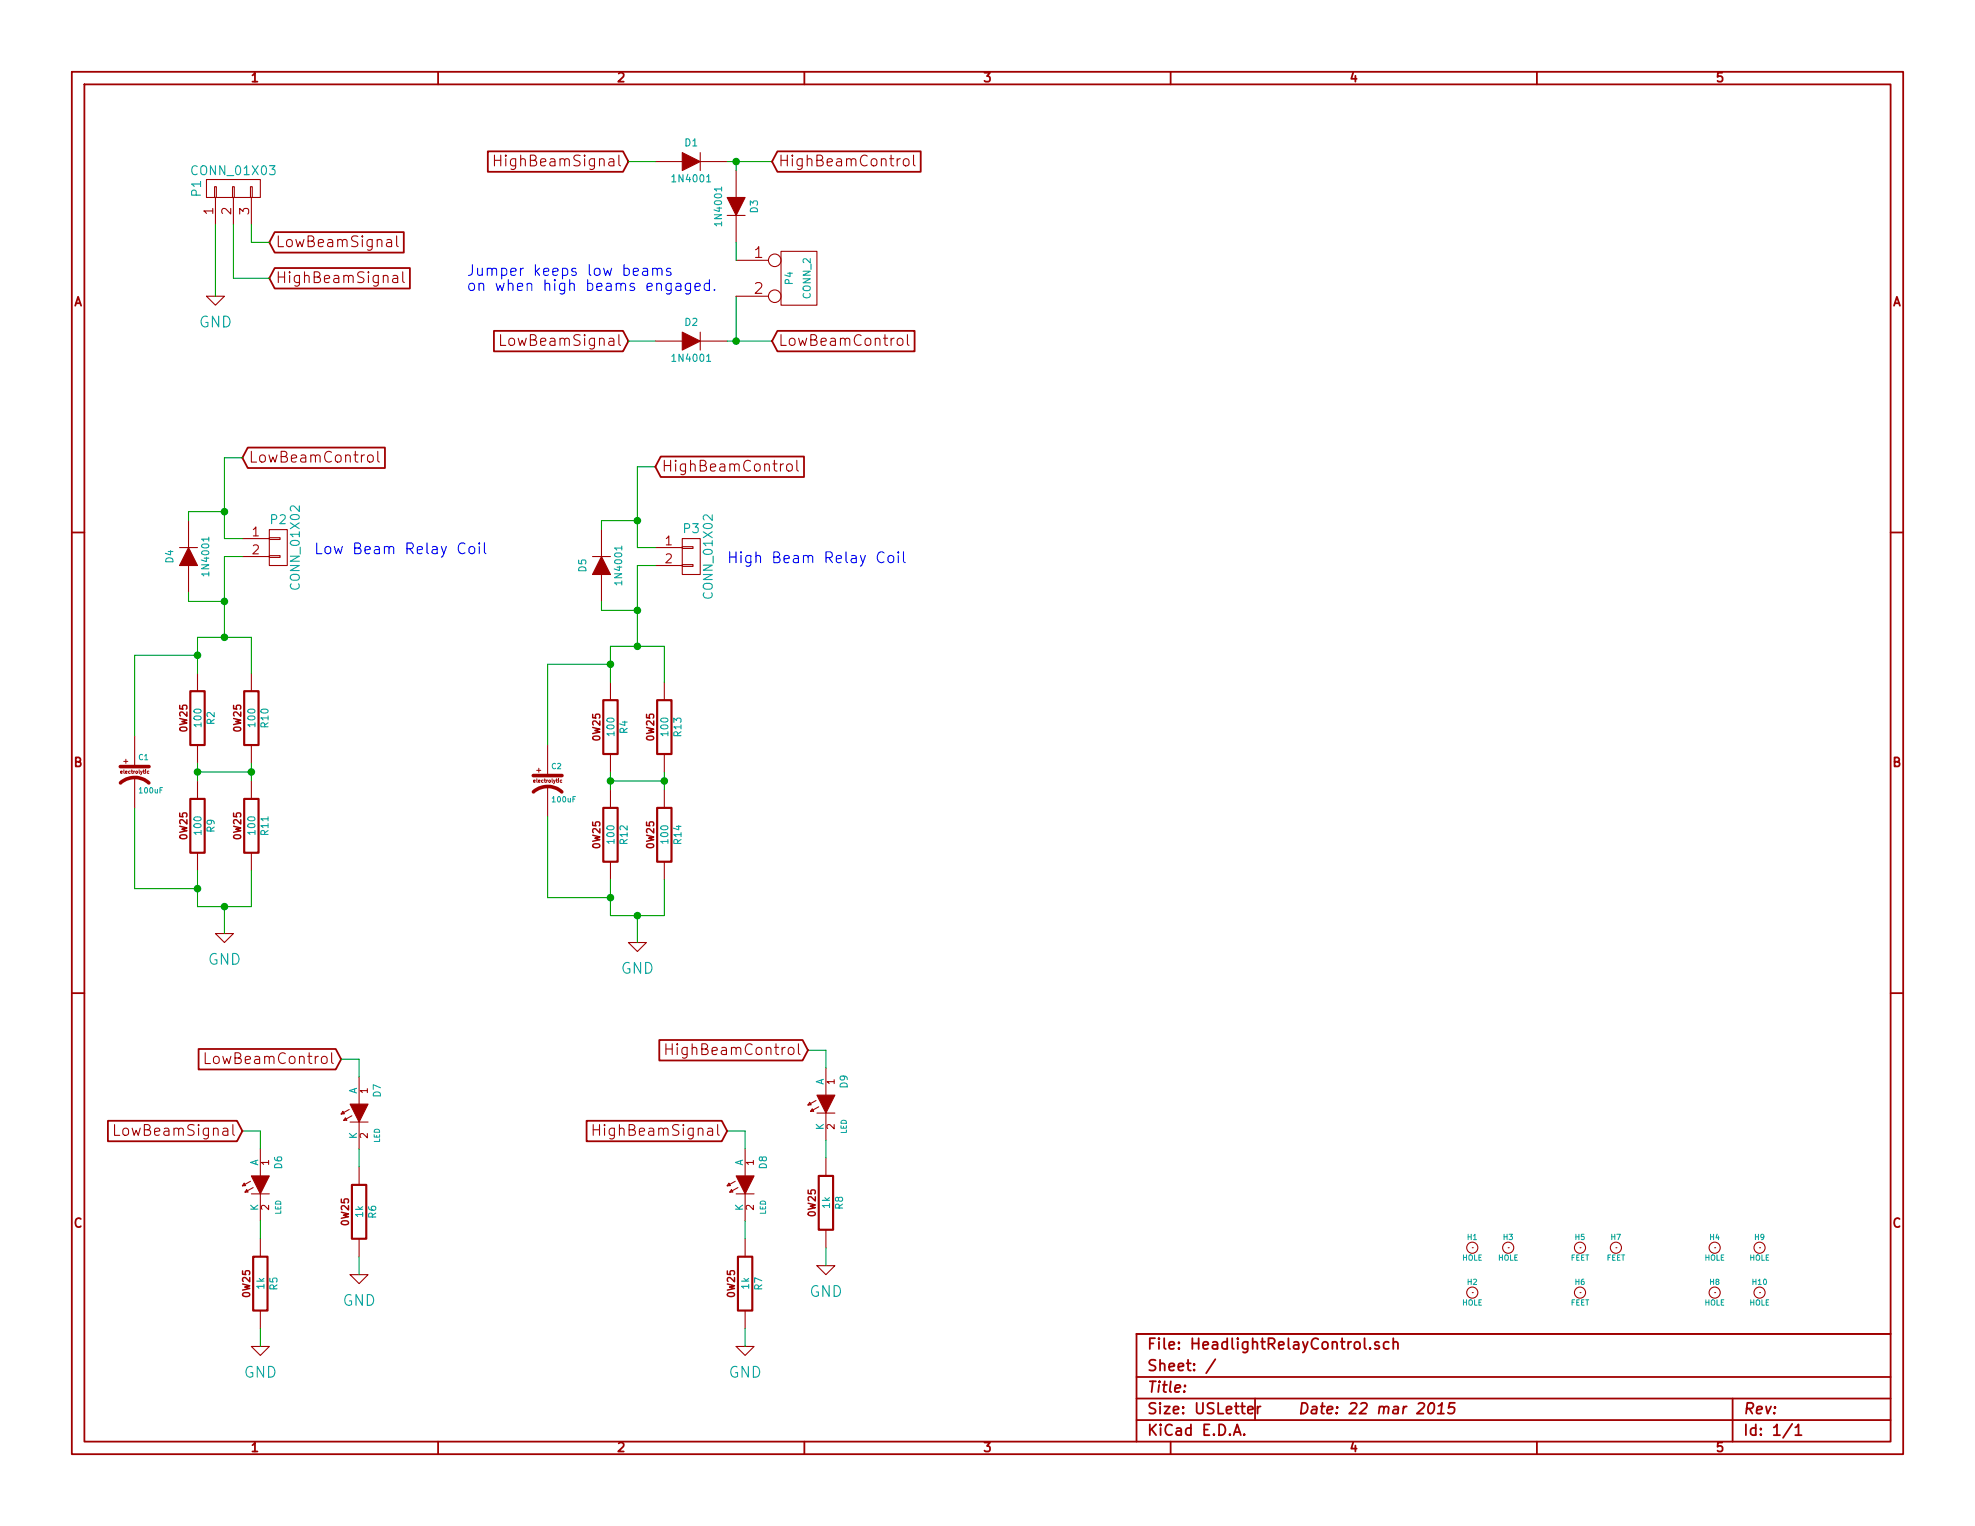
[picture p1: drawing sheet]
<svg xmlns="http://www.w3.org/2000/svg" width="279mm" height="216mm" viewBox="0 0 279 216" stroke-linecap="round" stroke-linejoin="round" font-family="sans-serif">
<g fill="none" stroke="#a00000" stroke-width=".25">
<path d="M10.2 10.2h259v195.5h-259zM11.9 11.9h255.6v192.1h-255.6zM62 10.2v1.7M113.8 10.2v1.7M165.6 10.2v1.7M217.4 10.2v1.7M38.9 32.8h18.2v2.9h-18.2l-.8-1.4zM38.9 37.9h19.1v2.9h-19.1l-.8-1.4zM69 21.4h19.1l.8 1.5-.8 1.4h-19.1zM110 21.4h20.3v2.9h-20.3l-.8-1.4zM69.9 46.8h18.2l.8 1.5-.8 1.4h-18.2zM110 46.8h19.4v2.9h-19.4l-.8-1.4z"/>
<path d="M10.2 75.3h1.7M35.1 63.3h19.4v2.9h-19.4l-.8-1.4zM93.5 64.6h20.2v2.9h-20.2l-.8-1.5zM267.5 75.3h1.7M10.2 140.5h1.7M15.3 158.6h18.2l.8 1.4-.8 1.5h-18.2zM28.1 148.4h19.4l.8 1.5-.8 1.4h-19.4zM83 158.6h19.1l.8 1.4-.8 1.5h-19.1zM93.3 147.1h20.2l.8 1.5-.8 1.4h-20.2zM267.5 140.5h1.7M160.8 194.8h106.7M160.8 197.9h106.7"/>
<path d="M167.6 196l.1 .1-.1 .1v-.1v-.1v.2M171.9 192.3l-1.3 2M176.5 199.5l.8-.1-.1-.3-.4-.1-.3 .2 .1 .7 .2 .1 .4-.1M177.5 197.9v3M177.9 199v1M178.3 199l-.2 .1-.2 .2M193 189.3v1.4l.3 .2M193.8 190.7l.1 .1-.1 .1v-.1v-.1v.2M195.1 189.9l-.4-.1-.2 .3 .1 .2 .5 .1v.2v.2l-.2 .1-.4-.1M196.5 189.9a.48 .48 0 0 0-.7 .1l-.1 .6a.48 .48 0 0 0 .8 .2M197.1 190a.38 .38 0 0 1 .7 .1v.8M197.1 189.3v1.6"/>
<path d="M202.3 198.6a.35 .35 0 0 1 .3-.1 .35 .35 0 0 1 .3 .3 .87 .87 0 0 1-.6 1.2l-.1-.1a1.14 1.14 0 0 1 .1-1.3zM203.4 200h.9M203.5 198.9l.5-.4-.2 1.5M205.8 198.5h-.7l-.2 .7 .3-.1h.5l.1 .3-.2 .5a.62 .62 0 0 1-.8 0M245.1 197.9v6.1M267.5 188.7h-106.7v15.3M62 204v1.7M113.8 204v1.7M160.8 200.9h106.7M165.6 204v1.7M174.5 203l.5-1.5 .5 1.5M174.7 202.6h.7"/>
<path d="M176 202.9l.1 .1h-.1h-.1l.1-.1v.1M217.4 204v1.7M253.5 201.4l-1.3 2M254 202l.4-.5v1.5M254 203h.9"/>
</g>
<g fill="none" stroke="#a00000" stroke-width=".15">
<path d="M29.2 25.4h7.6v2.5h-7.6zM30.4 26.4h.2v1.5h-.2zM30.5 27.9v3.9M32.9 26.4h.2v1.5h-.2zM33 27.9v3.9M35.4 26.4h.3v1.5h-.3zM35.6 27.9v3.9M54.7 34l.2-.1 .4 .1 .1 .9M55.4 34.3h-.5a.3 .3 0 0 0-.2 .3 .3 .3 0 0 0 .2 .3l.5-.1M55.6 39h.2h.4l.1 1M56.1 33.4v1.3l.2 .2M56.3 39.3l-.5 .1a.3 .3 0 0 0-.3 .3 .3 .3 0 0 0 .3 .3l.5-.1"/>
<path d="M57 38.5v1.3l.2 .2M70 21.9v1.6M70 22.7h.8M87.6 21.9v1.4l.2 .2M92.7 22.9h3.8M99.1 21.6v2.5M99.1 22.9h3.8M102.9 30.5h2.5M104.1 24.1v3.8M104.1 30.5v3.8M104.1 36.8h4.6M110.5 35.6h5.1v7.6h-5.1z"/>
<path d="M127.9 22.5a.42 .42 0 0 1 .7 .3v.4a.43 .43 0 0 1-.4 .3 .43 .43 0 0 1-.4-.3v-.4zM129.2 21.9v1.4l.3 .2M29.2 41.9h2.5l-1.2 1.3zM70.8 47.3v1.6h.8M87.6 47.3v1.4l.2 .2M92.7 48.3h3.8M99.1 47v2.5M99.1 48.3h3.8M104.1 41.9h4.6M127 48a.42 .42 0 0 1 .4-.1 .42 .42 0 0 1 .3 .3v.4a.43 .43 0 0 1-.4 .3 .43 .43 0 0 1-.4-.3zM128.4 47.3v1.4l.2 .2M25.4 77.5h2.5"/>
<path d="M26.7 73.7v3.8M34.3 76.2h3.8M34.3 78.7h3.8M38.1 78.6h1.5v.3h-1.5zM38.1 76.1h1.5v.2h-1.5zM38.1 74.9h2.5v5.1h-2.5zM52.1 64.5a.42 .42 0 0 1 .4-.1 .42 .42 0 0 1 .3 .3v.4a.43 .43 0 0 1-.4 .3 .43 .43 0 0 1-.4-.3zM53.4 63.9v1.3l.3 .2M83.8 78.7h2.6M85.1 74.9v3.8M92.7 77.5h3.8M96.5 79.9h1.5v.2h-1.5z"/>
<path d="M96.5 77.3h1.5v.3h-1.5zM96.5 76.2h2.6v5.1h-2.6zM111.4 65.8a.42 .42 0 0 1 .4-.2 .42 .42 0 0 1 .3 .3v.5a.43 .43 0 0 1-.4 .3 .43 .43 0 0 1-.4-.3zM112.7 65.1v1.3l.3 .2M26.7 80v3.8M27.9 95.3v2.5M35.6 95.3v2.5M85.1 81.3v3.8M86.4 96.5v2.6M92.7 80h3.8M94 96.5v2.6M19 104.1v4.4"/>
<path d="M19 110v4.3M27.9 105.4v2.6M27.9 110.5v2.5M35.6 105.4v2.6M35.6 110.5v2.5M77.5 105.4v4.3M77.5 111.3v4.3M86.4 106.7v2.5M86.4 111.8v2.5M94 106.7v2.5M94 111.8v2.5M27.9 120.7v2.5"/>
<path d="M30.5 132.1h2.5l-1.3 1.3zM35.6 120.7v2.5M86.4 121.9v2.6M88.9 133.4h2.5l-1.2 1.2zM94 121.9v2.6M16.2 159.1v1.5h.7M29 148.9v1.6h.8M32.9 159.1v1.3l.3 .2M46.9 148.9v1.4l.2 .2M48.5 157.2l.2 .4h-.4zM48.9 158.1l.2 .4h-.5zM49.4 157l-1.1 .6"/>
<path d="M49.5 158.8h2.6M49.8 157.9l-1.2 .6M50.8 152.4v3.8M50.8 158.8v3.8M83.9 159.1v1.5M83.9 159.8h.9M94.2 147.7v1.5M94.2 148.4h.9M101.5 159.1v1.3l.3 .2M113 147.7v1.3l.2 .2M114.9 156.9l.2 .3h-.4zM115.4 155.7l-1.1 .6 .3-.3 .2 .3h-.5"/>
<path d="M115.6 157.5h2.5M115.8 156.6l-1.1 .6M116.8 151.1v3.8M116.8 157.5v3.8M34.5 167.4l.2 .3-.4 .1zM34.9 168.3l.2 .4h-.4zM35.4 167.1l-1.1 .7M35.6 168.9h2.5M35.8 168l-1.1 .7M36.8 162.6v3.8M36.8 168.9v3.8M36.8 175.3v2.5"/>
<path d="M50.8 165.1v2.5M50.8 175.3v2.5M103.1 167.4l.2 .3-.4 .1zM103.5 168.3l.2 .4h-.4zM104 167.1l-1.1 .7M104.1 168.9h2.6M104.4 168l-1.1 .7M105.4 162.6v3.8M105.4 168.9v3.8M105.4 175.3v2.5M115.6 179.1h2.5l-1.3 1.2zM116.8 163.8v2.6"/>
<path d="M116.8 174v2.5M208.3 176.5h.1M213.4 176.5h.1M223.5 176.5h.1M228.6 176.5h.1M242.6 176.5h.1M248.9 176.5h.1M35.6 190.5h2.5l-1.3 1.3zM36.8 185.4v2.6M49.5 180.3h2.6l-1.3 1.3zM104.1 190.5h2.6l-1.3 1.3zM105.4 185.4v2.6"/>
<path d="M208.3 182.9h.1M223.5 182.9h.1M242.6 182.9h.1M248.9 182.9h.1"/>
<circle cx="109.6" cy="36.8" r=".89"/>
<circle cx="109.6" cy="41.9" r=".89"/>
<circle cx="208.3" cy="176.5" r=".79"/>
<circle cx="213.4" cy="176.5" r=".79"/>
<circle cx="223.5" cy="176.5" r=".79"/>
<circle cx="228.6" cy="176.5" r=".79"/>
<circle cx="242.6" cy="176.5" r=".79"/>
<circle cx="248.9" cy="176.5" r=".79"/>
<circle cx="208.3" cy="182.9" r=".79"/>
<circle cx="223.5" cy="182.9" r=".79"/>
<circle cx="242.6" cy="182.9" r=".79"/>
<circle cx="248.9" cy="182.9" r=".79"/>
</g>
<g fill="none" stroke="#00a000" stroke-width=".15">
<path d="M30.5 31.8v10.1M33 31.8v7.6h5.1M35.6 31.8v2.5h2.5M88.9 22.9h3.8M102.9 22.9h6.3M104.1 22.9v1.2M104.1 34.3v2.5M88.9 48.3h3.8M102.9 48.3h6.3M104.1 41.9v6.4M31.7 72.4h-5v1.3M34.3 64.8h-2.6v11.4h2.6"/>
<path d="M34.3 78.7h-2.6v11.5M90.2 73.7h-5.1v1.2M92.7 66h-2.5v11.5h2.5M26.7 83.8v1.3h5M27.9 95.3v-5.1h7.7v5.1M27.9 92.7h-8.9v11.4M85.1 85.1v1.3h5.1M86.4 96.5v-5.1h7.6v5.1M86.4 94h-8.9v11.4M92.7 80h-2.5v11.4M19 114.3v11.4h8.9M27.9 108v2.5"/>
<path d="M27.9 109.2h7.7M35.6 108v2.5M77.5 115.6v11.4h8.9M86.4 109.2v2.6M86.4 110.5h7.6M94 109.2v2.6M27.9 123.2v5.1h7.7v-5.1M31.7 128.3v3.8M86.4 124.5v5h7.6v-5M90.2 129.5v3.9M48.3 149.9h2.5v2.5M114.3 148.6h2.5v2.5"/>
<path d="M34.3 160h2.5v2.6M36.8 172.7v2.6M50.8 162.6v2.5M50.8 177.8v2.5M102.9 160h2.5v2.6M105.4 172.7v2.6M116.8 161.3v2.5M116.8 176.5v2.6M36.8 188v2.5M105.4 188v2.5"/>
</g>
<g fill="#a00000" stroke="#a00000" stroke-width=".15">
<path d="M96.5 21.6l2.6 1.3-2.6 1.2z"/>
<path d="M96.5 47l2.6 1.3-2.6 1.2z"/>
<path d="M102.9 27.9h2.5l-1.3 2.6z"/>
<path d="M26.7 77.5l1.2 2.5h-2.5z"/>
<path d="M85.1 78.7l1.3 2.6h-2.6z"/>
<path d="M49.5 156.2h2.6l-1.3 2.6z"/>
<path d="M115.6 154.9h2.5l-1.3 2.6z"/>
<path d="M35.6 166.4h2.5l-1.3 2.5z"/>
<path d="M104.1 166.4h2.6l-1.3 2.5z"/>
</g>
<path d="M100 25.7h.5M102.1 26.5v.5M100 51.1h.5M29.5 76v.6M88 77.3v.5" fill="none" stroke="#00a0a0" stroke-width=".15"/>
<g fill="#00a000" stroke="#00a000" stroke-width=".25">
<circle cx="104.1" cy="22.9" r=".41"/>
<circle cx="104.1" cy="48.3" r=".41"/>
<circle cx="31.7" cy="72.4" r=".41"/>
<circle cx="31.7" cy="85.1" r=".41"/>
<circle cx="90.2" cy="73.7" r=".41"/>
<circle cx="90.2" cy="86.4" r=".41"/>
<circle cx="31.7" cy="90.2" r=".41"/>
<circle cx="27.9" cy="92.7" r=".41"/>
<circle cx="27.9" cy="125.7" r=".41"/>
<circle cx="31.7" cy="128.3" r=".41"/>
<circle cx="86.4" cy="94" r=".41"/>
<circle cx="86.4" cy="127" r=".41"/>
<circle cx="90.2" cy="91.4" r=".41"/>
<circle cx="90.2" cy="129.5" r=".41"/>
<circle cx="35.6" cy="109.2" r=".41"/>
<circle cx="27.9" cy="109.2" r=".41"/>
<circle cx="94" cy="110.5" r=".41"/>
<circle cx="86.4" cy="110.5" r=".41"/>
</g>
<path d="M17 108.5h4.1M17 110.8a3 3 0 0 1 4.1 0M75.4 109.7h4.1M75.5 112a3 3 0 0 1 4 0" fill="none" stroke="#a00000" stroke-width=".51"/>
<path d="M21.1 109.1l-.3 .1 .1 .2h.2M79.5 110.4l-.3 .1 .1 .2h.2" fill="none" stroke="#a00000" stroke-width=".14"/>
<path d="M26.9 97.8h2.1v7.6h-2.1zM34.5 97.8h2.1v7.6h-2.1zM85.3 99.1h2.1v7.6h-2.1zM93 99.1h2v7.6h-2zM26.9 113h2.1v7.7h-2.1zM34.5 113h2.1v7.7h-2.1zM85.3 114.3h2.1v7.6h-2.1zM93 114.3h2v7.6h-2zM35.8 177.8h2v7.6h-2zM49.8 167.6h2v7.7h-2zM104.4 177.8h2v7.6h-2zM115.8 166.4h2.1v7.6h-2.1z" fill="none" stroke="#a00000" stroke-width=".3"/>
<g fill="none" stroke="#00f" stroke-width=".15">
<path d="M91 38l.1-.1 .4 .1 .1 1M91.6 38.3l-.5 .1a.3 .3 0 0 0-.2 .3 .3 .3 0 0 0 .2 .3l.5-.1M92.3 38.1a.38 .38 0 0 1 .7 .1v.8M92.3 37.9v1.1M93 38.2a.35 .35 0 0 1 .3-.3 .35 .35 0 0 1 .3 .3v.8M94.9 38l-.4-.1-.2 .3 .1 .2 .5 .1v.2v.2l-.2 .1-.4-.1M100.4 39.6v1.5M95.7 40.2l.1-.1 .4 .1 .1 .9M96.3 40.5h-.5a.3 .3 0 0 0-.2 .3 .3 .3 0 0 0 .2 .3l.5-.1M97.7 40.1v1.2a.43 .43 0 0 1-.7 .2M97.7 40.2a.48 .48 0 0 0-.7 0v.6a.48 .48 0 0 0 .7 .2M98.3 40.6l.8-.1-.1-.3-.4-.1-.3 .2 .1 .7 .2 .1 .4-.1"/>
<path d="M100.4 40.2a.48 .48 0 0 0-.7 0l-.1 .6a.48 .48 0 0 0 .8 .2M101.1 41v.1l-.1-.1h.1v.1M65.8 77a.63 .63 0 0 0-.8 0 .63 .63 0 0 0-.2 .7 .6 .6 0 0 0 .3 .6 .6 .6 0 0 0 .7-.1M66.4 77.5a.42 .42 0 0 1 .4-.2 .42 .42 0 0 1 .4 .3v.5a.43 .43 0 0 1-.4 .2 .43 .43 0 0 1-.5-.2zM67.8 76.8l-.1 .1 .1 .1 .1-.1-.1-.1v.2M67.8 77.3v1M68.5 76.8v1.3l.3 .2M125.1 78.2a.63 .63 0 0 0-.8 0 .63 .63 0 0 0-.2 .8 .6 .6 0 0 0 .3 .5 .6 .6 0 0 0 .7 0M125.8 78.7a.42 .42 0 0 1 .6 .2v.4a.43 .43 0 0 1-.4 .3 .43 .43 0 0 1-.4-.3v-.4zM127.1 78.1l-.1 .1h.1h.1l-.1-.1v.1M127.1 78.6v1M127.8 78.1v1.3l.2 .2"/>
</g>
<g font-size="2.1" fill="#a00000">
<text x="71.1" y="23.6">HighBeamSignal</text>
<text x="110.1" y="23.6">HighBeamControl</text>
<text x="39" y="35.1">LowBeamSignal</text>
<text x="39" y="40.1">HighBeamSignal</text>
<text x="106.7" y="36.6">1</text>
<text x="106.7" y="41.7">2</text>
<text x="71.6" y="49">LowBeamSignal</text>
<text x="110.1" y="49">LowBeamControl</text>
<text x="35.2" y="65.5">LowBeamControl</text>
<text x="93.6" y="66.8">HighBeamControl</text>
<text x="95.4" y="149.4">HighBeamControl</text>
<text x="29.8" y="150.6">LowBeamControl</text>
<text x="17" y="160.8">LowBeamSignal</text>
<text x="85.1" y="160.8">HighBeamSignal</text>
<text x="162.3" y="191">File: HeadlightRelayControl.sch</text>
<text x="162.3" y="197.1">Title:</text>
<text x="162.3" y="194.1">Sheet: /</text>
<text x="162.3" y="203.2">KiCad E.D.A.</text>
<text x="162.3" y="200.2">Size: USLetter</text>
<text x="183.6" y="200.2">Date: 22 mar 2015</text>
<text x="246.6" y="200.2">Rev:</text>
<text x="246.6" y="203.2">Id: 1/1</text>
</g>
<g font-size="2.1" fill="#00f">
<text x="66" y="39.1">Jumper keeps low beams</text>
<text x="66" y="41.2">on when high beams engaged.</text>
<text x="44.4" y="78.5">Low Beam Relay Coil</text>
<text x="102.9" y="79.8">High Beam Relay Coil</text>
</g>
<g font-size="2.1" fill="#00a0a0">
<text x="28.1" y="46.4">GND</text>
<text x="29.4" y="136.6">GND</text>
<text x="87.8" y="137.8">GND</text>
<text x="48.4" y="184.8">GND</text>
<text x="114.5" y="183.6">GND</text>
<text x="34.5" y="195">GND</text>
<text x="103" y="195">GND</text>
</g>
<g font-size="1.8" fill="#a00000">
<text x="35.6" y="11.7">1</text>
<text x="87.4" y="11.7">2</text>
<text x="139.2" y="11.7">3</text>
<text x="191" y="11.7">4</text>
<text x="242.8" y="11.7">5</text>
<text x="30.2" y="30.3" transform="rotate(-90 30.2 30.3)">1</text>
<text x="32.8" y="30.3" transform="rotate(-90 32.8 30.3)">2</text>
<text x="35.3" y="30.3" transform="rotate(-90 35.3 30.3)">3</text>
<text x="10.4" y="43.4">A</text>
<text x="267.7" y="43.4">A</text>
<text x="35.7" y="75.9">1</text>
<text x="94.1" y="77.2">1</text>
<text x="35.7" y="78.5">2</text>
<text x="94.1" y="79.8">2</text>
<text x="10.4" y="108.6">B</text>
<text x="267.7" y="108.6">B</text>
<text x="10.4" y="173.7">C</text>
<text x="267.7" y="173.7">C</text>
<text x="35.6" y="205.5">1</text>
<text x="87.4" y="205.5">2</text>
<text x="139.2" y="205.5">3</text>
<text x="191" y="205.5">4</text>
<text x="242.8" y="205.5">5</text>
</g>
<g font-size="1.8" fill="#00a0a0">
<text x="27.4" y="24.8">CONN_01X03</text>
<text x="28.5" y="27.7" transform="rotate(-90 28.5 27.7)">P1</text>
<text x="38.3" y="74.2">P2</text>
<text x="96.7" y="75.5">P3</text>
<text x="42.5" y="83.1" transform="rotate(-90 42.5 83.1)">CONN_01X02</text>
<text x="100.9" y="84.4" transform="rotate(-90 100.9 84.4)">CONN_01X02</text>
</g>
<g font-size="1.4" fill="#00a0a0">
<text x="96.9" y="20.8">D1</text>
<text x="95.3" y="25.8">1N4001</text>
<text x="102.2" y="31.7" transform="rotate(-90 102.2 31.7)">1N4001</text>
<text x="107.3" y="30.1" transform="rotate(-90 107.3 30.1)">D3</text>
<text x="112.2" y="40.2" transform="rotate(-90 112.2 40.2)">P4</text>
<text x="96.9" y="46.2">D2</text>
<text x="114.7" y="42.2" transform="rotate(-90 114.7 42.2)">CONN_2</text>
<text x="95.3" y="51.2">1N4001</text>
<text x="24.6" y="79.6" transform="rotate(-90 24.6 79.6)">D4</text>
<text x="29.6" y="81.2" transform="rotate(-90 29.6 81.2)">1N4001</text>
<text x="83" y="80.9" transform="rotate(-90 83 80.9)">D5</text>
<text x="88.1" y="82.5" transform="rotate(-90 88.1 82.5)">1N4001</text>
<text x="28.5" y="102.7" transform="rotate(-90 28.5 102.7)">100</text>
<text x="30.4" y="102.5" transform="rotate(-90 30.4 102.5)">R2</text>
<text x="36.2" y="102.7" transform="rotate(-90 36.2 102.7)">100</text>
<text x="38" y="102.9" transform="rotate(-90 38 102.9)">R10</text>
<text x="87" y="104" transform="rotate(-90 87 104)">100</text>
<text x="88.8" y="103.8" transform="rotate(-90 88.8 103.8)">R4</text>
<text x="94.6" y="104" transform="rotate(-90 94.6 104)">100</text>
<text x="96.4" y="104.2" transform="rotate(-90 96.4 104.2)">R13</text>
<text x="28.5" y="118" transform="rotate(-90 28.5 118)">100</text>
<text x="30.4" y="117.7" transform="rotate(-90 30.4 117.7)">R9</text>
<text x="36.2" y="118" transform="rotate(-90 36.2 118)">100</text>
<text x="38" y="118.1" transform="rotate(-90 38 118.1)">R11</text>
<text x="87" y="119.3" transform="rotate(-90 87 119.3)">100</text>
<text x="88.8" y="119.4" transform="rotate(-90 88.8 119.4)">R12</text>
<text x="94.6" y="119.3" transform="rotate(-90 94.6 119.3)">100</text>
<text x="96.4" y="119.4" transform="rotate(-90 96.4 119.4)">R14</text>
<text x="50.5" y="154.8" transform="rotate(-90 50.5 154.8)">A</text>
<text x="53.9" y="155.2" transform="rotate(-90 53.9 155.2)">D7</text>
<text x="116.6" y="153.5" transform="rotate(-90 116.6 153.5)">A</text>
<text x="120" y="153.9" transform="rotate(-90 120 153.9)">D9</text>
<text x="50.5" y="161.2" transform="rotate(-90 50.5 161.2)">K</text>
<text x="116.6" y="159.9" transform="rotate(-90 116.6 159.9)">K</text>
<text x="36.6" y="165" transform="rotate(-90 36.6 165)">A</text>
<text x="40" y="165.4" transform="rotate(-90 40 165.4)">D6</text>
<text x="105.2" y="165" transform="rotate(-90 105.2 165)">A</text>
<text x="108.5" y="165.4" transform="rotate(-90 108.5 165.4)">D8</text>
<text x="36.6" y="171.3" transform="rotate(-90 36.6 171.3)">K</text>
<text x="51.4" y="172.2" transform="rotate(-90 51.4 172.2)">1k</text>
<text x="53.3" y="172.3" transform="rotate(-90 53.3 172.3)">R6</text>
<text x="105.2" y="171.3" transform="rotate(-90 105.2 171.3)">K</text>
<text x="117.4" y="170.9" transform="rotate(-90 117.4 170.9)">1k</text>
<text x="119.3" y="171.1" transform="rotate(-90 119.3 171.1)">R8</text>
<text x="37.4" y="182.4" transform="rotate(-90 37.4 182.4)">1k</text>
<text x="39.3" y="182.5" transform="rotate(-90 39.3 182.5)">R5</text>
<text x="106" y="182.4" transform="rotate(-90 106 182.4)">1k</text>
<text x="107.9" y="182.5" transform="rotate(-90 107.9 182.5)">R7</text>
</g>
<g font-size="1.4" fill="#a00000">
<text x="26.5" y="103.5" transform="rotate(-90 26.5 103.5)">0W25</text>
<text x="34.2" y="103.5" transform="rotate(-90 34.2 103.5)">0W25</text>
<text x="85" y="104.7" transform="rotate(-90 85 104.7)">0W25</text>
<text x="92.6" y="104.7" transform="rotate(-90 92.6 104.7)">0W25</text>
<text x="26.5" y="118.7" transform="rotate(-90 26.5 118.7)">0W25</text>
<text x="34.2" y="118.7" transform="rotate(-90 34.2 118.7)">0W25</text>
<text x="85" y="120" transform="rotate(-90 85 120)">0W25</text>
<text x="92.6" y="120" transform="rotate(-90 92.6 120)">0W25</text>
<text x="52.1" y="154.7" transform="rotate(-90 52.1 154.7)">1</text>
<text x="118.1" y="153.4" transform="rotate(-90 118.1 153.4)">1</text>
<text x="52.1" y="161" transform="rotate(-90 52.1 161)">2</text>
<text x="118.1" y="159.8" transform="rotate(-90 118.1 159.8)">2</text>
<text x="38.1" y="164.8" transform="rotate(-90 38.1 164.8)">1</text>
<text x="106.7" y="164.8" transform="rotate(-90 106.7 164.8)">1</text>
<text x="38.1" y="171.2" transform="rotate(-90 38.1 171.2)">2</text>
<text x="49.4" y="173.3" transform="rotate(-90 49.4 173.3)">0W25</text>
<text x="106.7" y="171.2" transform="rotate(-90 106.7 171.2)">2</text>
<text x="115.4" y="172" transform="rotate(-90 115.4 172)">0W25</text>
<text x="35.4" y="183.5" transform="rotate(-90 35.4 183.5)">0W25</text>
<text x="104" y="183.5" transform="rotate(-90 104 183.5)">0W25</text>
</g>
<g font-size="1.1" fill="#00a0a0">
<text x="19.6" y="107.6">C1</text>
<text x="19.8" y="112.3">100uF</text>
<text x="78.1" y="108.8">C2</text>
<text x="78.2" y="113.5">100uF</text>
<text x="53.8" y="161.7" transform="rotate(-90 53.8 161.7)">LED</text>
<text x="119.8" y="160.5" transform="rotate(-90 119.8 160.5)">LED</text>
<text x="39.8" y="171.9" transform="rotate(-90 39.8 171.9)">LED</text>
<text x="108.4" y="171.9" transform="rotate(-90 108.4 171.9)">LED</text>
<text x="206.8" y="178.4">HOLE</text>
<text x="207.6" y="175.5">H1</text>
<text x="211.9" y="178.4">HOLE</text>
<text x="212.7" y="175.5">H3</text>
<text x="222.2" y="178.4">FEET</text>
<text x="222.9" y="175.5">H5</text>
<text x="227.3" y="178.4">FEET</text>
<text x="227.9" y="175.5">H7</text>
<text x="241.1" y="178.4">HOLE</text>
<text x="241.9" y="175.5">H4</text>
<text x="247.4" y="178.4">HOLE</text>
<text x="248.3" y="175.5">H9</text>
<text x="206.8" y="184.7">HOLE</text>
<text x="207.6" y="181.8">H2</text>
<text x="222.2" y="184.7">FEET</text>
<text x="222.9" y="181.8">H6</text>
<text x="241.1" y="184.7">HOLE</text>
<text x="241.9" y="181.8">H8</text>
<text x="247.4" y="184.7">HOLE</text>
<text x="248" y="181.8">H10</text>
</g>
<g font-size="1.1" fill="#a00000">
<text x="17.5" y="108.1">+</text>
<text x="75.9" y="109.3">+</text>
</g>
<g font-size=".7" fill="#a00000">
<text x="17.2" y="109.5">electrolytic</text>
<text x="75.6" y="110.7">electrolytic</text>
</g>
</svg>
